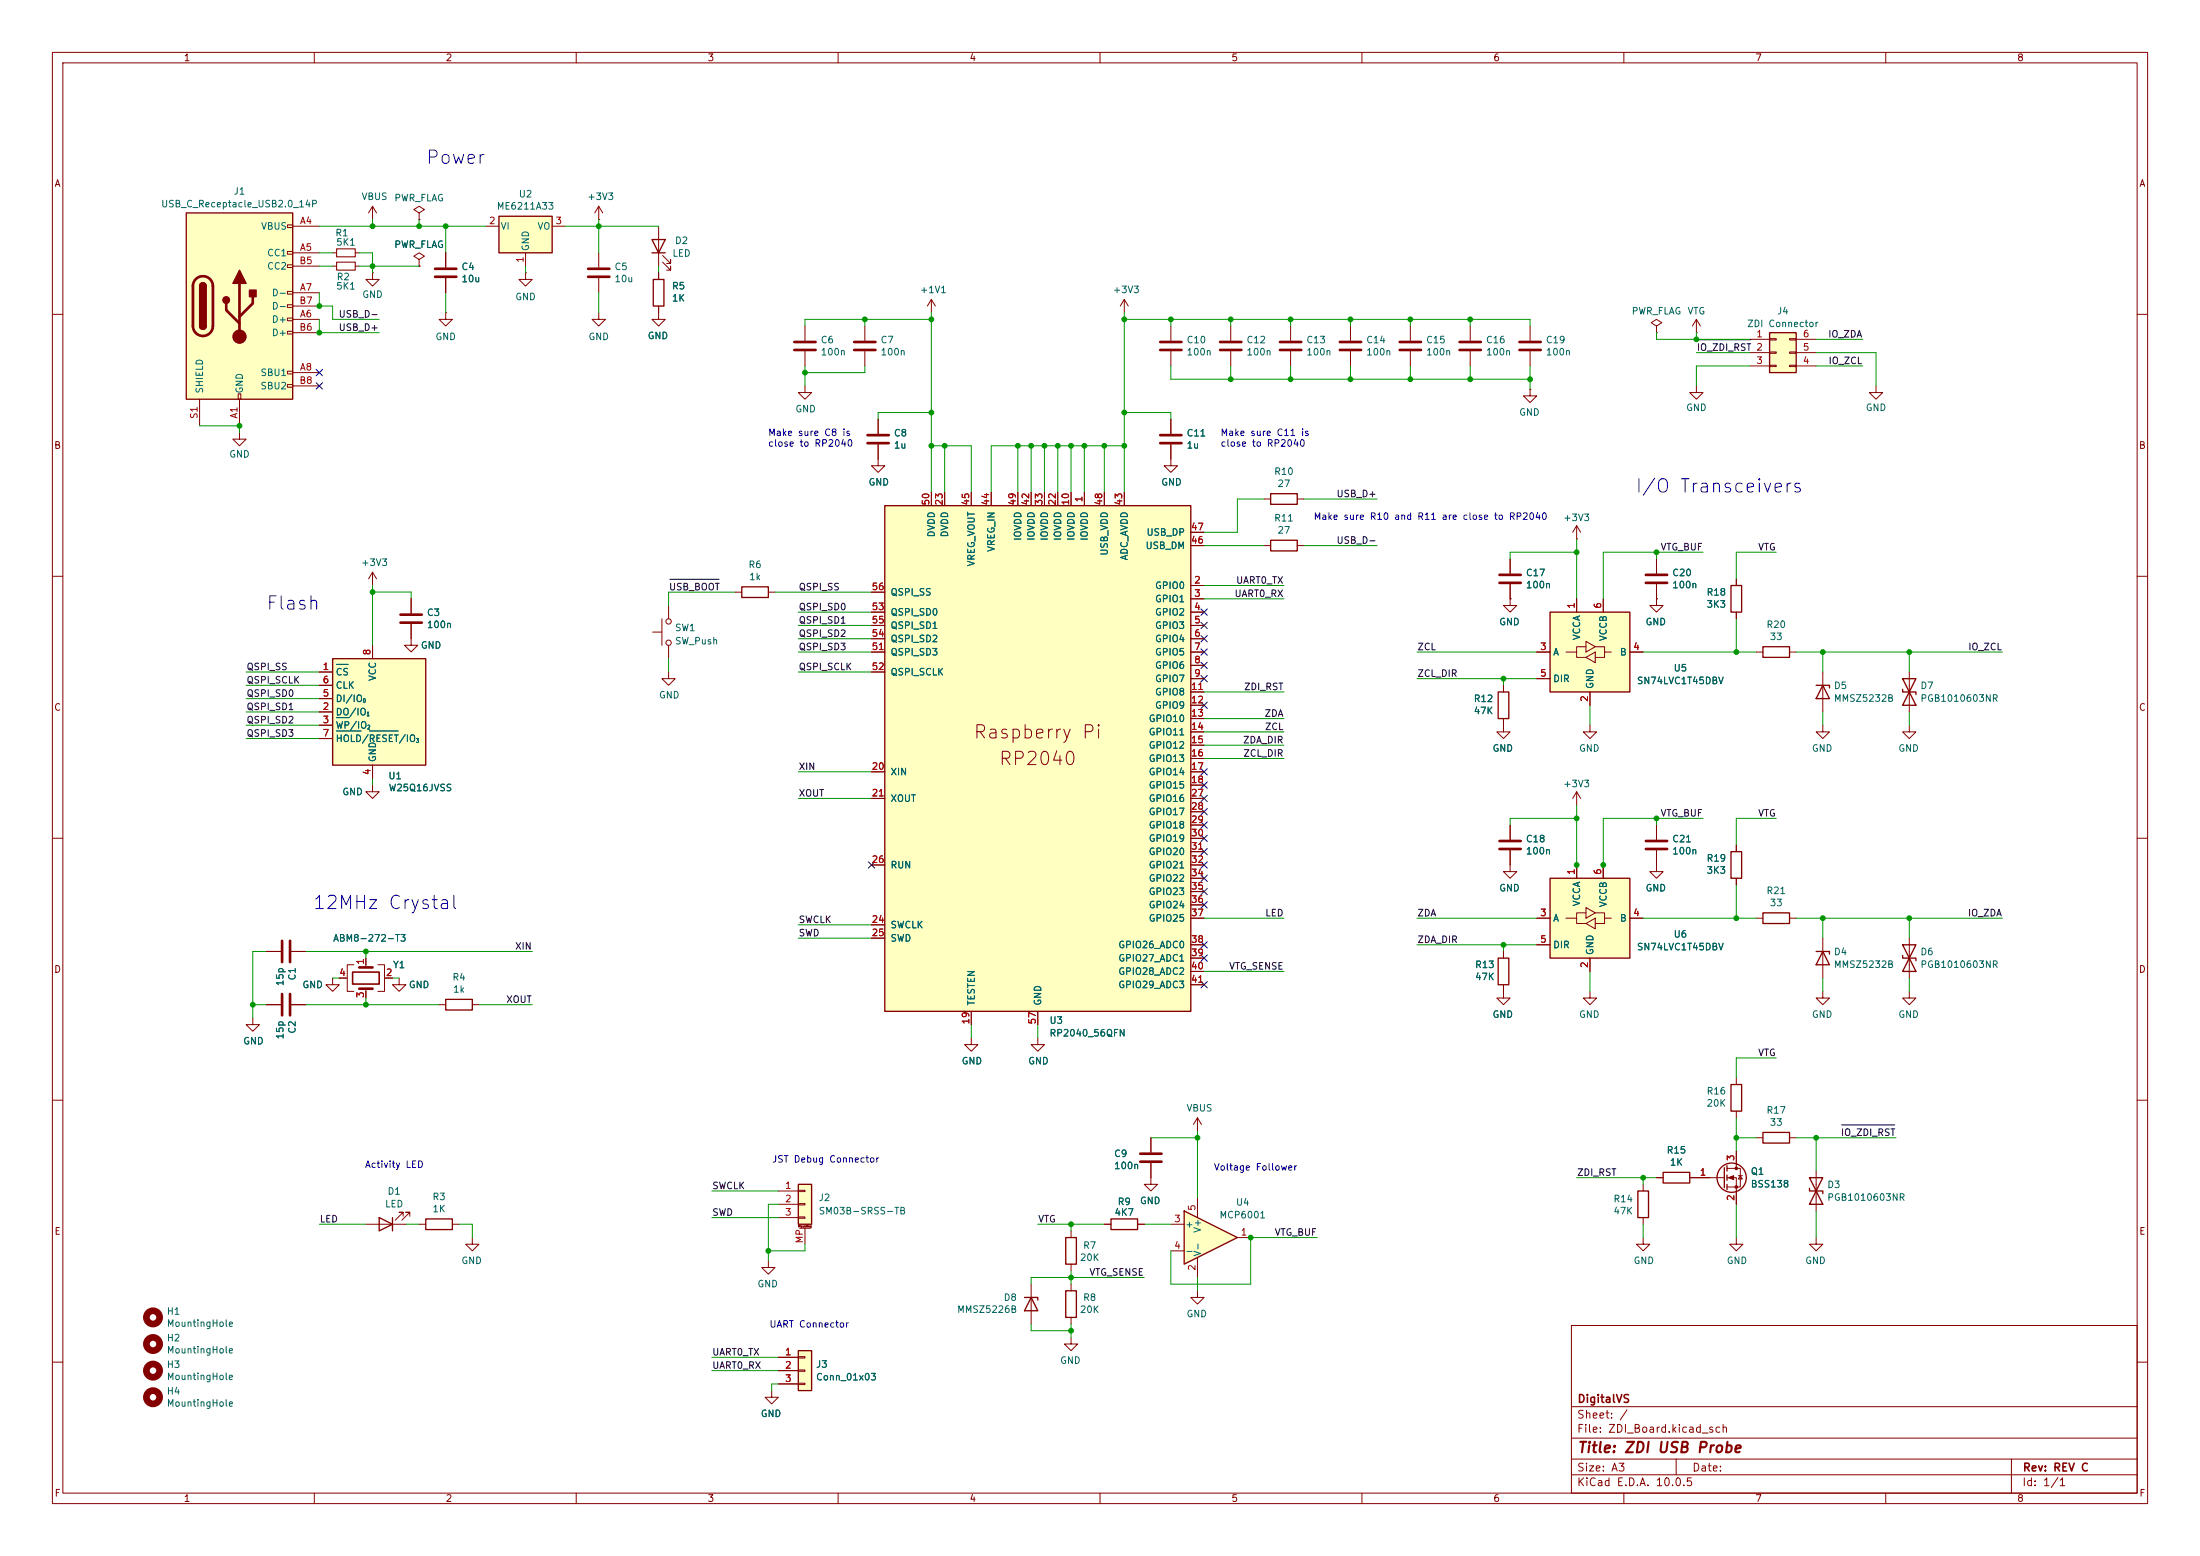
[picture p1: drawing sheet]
<svg xmlns="http://www.w3.org/2000/svg" width="420mm" height="297mm" viewBox="0 0 420 297" stroke-linecap="round" stroke-linejoin="round" font-family="sans-serif">
<g fill="none" stroke="#840000" stroke-width=".19">
<path d="M10 10h400v277h-400zM12 12h396v273h-396zM60 10v2M110 10v2M160 10v2M210 10v2M260 10v2M310 10v2M360 10v2M10 60h2M408 60h2M10 110h2"/>
<path d="M71.1 109.2l-.7 1.3M71.1 109.2l.8 1.3M71.1 109.2v2.6M78.5 119.1v4.1h1.3l-1.3 1.2-1.3-1.2h1.3M78.5 114.3v2.8M126.4 118.1v5.1M127.6 115.6v2.5M408 110h2M124.6 120.7h1.8M127.6 128.3v1.2h1.3l-1.3 1.3-1.2-1.3h1.2M127.6 123.2v2.5M287 138.4v1.3h-1.3l1.3 1.3 1.3-1.3h-1.3"/>
<path d="M303.5 138.4v1.3h-1.2l1.2 1.3 1.3-1.3h-1.3M348 138.4v1.3h-1.3l1.3 1.3 1.2-1.3h-1.2M348 128.3v7.6M364.5 138.4v1.3h-1.3l1.3 1.3 1.3-1.3h-1.3M364.5 128.3v7.6M10 160h2M288.3 157.5v2.8M301 151.1l-.8 1.3M301 151.1l.8 1.3M301 151.1v2.6M316.2 157.5v2.8M408 160h2"/>
<path d="M288.3 162.3v4.1h-1.3l1.3 1.2 1.3-1.2h-1.3M316.2 162.3v4.1h-1.2l1.2 1.2 1.3-1.2h-1.3M331.5 161.3v1.3M331.5 167.6v1.3M348 179.1v7.6M76.2 186.7v1.3h1.3l-1.3 1.2-1.3-1.2h1.3M83.8 191.8h1.3M90.2 191.8h1.2M10 210h2M335.3 217.2h1.2M341.6 217.2h1.3M408 210h2"/>
<path d="M69.8 233.7h7.7M77 232.2v-.8h-.8h.8l-1.6 1.5M78.2 232.2v-.8h-.7h.7l-1.5 1.5M80 233.7h1.3M86.4 233.7h1.2M146.7 240.7v1.2h-1.3l1.3 1.3 1.3-1.3h-1.3M300 253h108v32h-108zM10 260h2M147.3 265.4v1.3h-1.3l1.3 1.3 1.3-1.3h-1.3M300 278.5h108M300 274.5h108M300 268.5h108"/>
<path d="M320 278.5v3M384 278.5v6.5M408 260h2M60 285v2M110 285v2M160 285v2M210 285v2M260 285v2M300 281.5h108M310 285v2M360 285v2"/>
<circle cx="127.6" cy="118.6" r=".51"/>
<circle cx="127.6" cy="122.7" r=".51"/>
</g>
<path d="M76.5 117.3h4M76.5 118.8h4M286.3 160.5h4M286.3 162.1h4M314.2 160.5h4.1M314.2 162.1h4.1" fill="none" stroke="#840000" stroke-width=".51"/>
<g fill="none" stroke="#840000" stroke-width=".25">
<path d="M346.7 130.8h2.5v.5M348 130.8l1.2 2.6h-2.5zM363.2 131.6v.5h2.6v.5M363.2 129.5h2.6l-1.3 2.6zM364.5 132.1l1.3 2.5h-2.6zM330.5 162.6h2v5h-2zM85.1 190.8h5.1v2h-5.1zM346.7 181.6h2.5v.5M348 181.6l1.2 2.6h-2.5zM336.5 216.2h5.1v2h-5.1zM72.4 232.4l2.5 1.3-2.5 1.2zM74.9 232.4v2.5"/>
<path d="M81.3 232.7h5.1v2h-5.1z"/>
</g>
<path d="M152.4 257.8h2.5v7.6h-2.5z" fill="#ffffc2"/>
<path d="M336.5 174.2h5.1v2.1h-5.1zM286 182.9h2v5.1h-2zM203.5 236.2h2v5.1h-2zM152.4 257.8h2.5v7.6h-2.5zM203.5 246.4h2v5.1h-2z" fill="none" stroke="#840000" stroke-width=".25"/>
<g fill="none" stroke="#840000" stroke-width=".19">
<path d="M214.6 57.2l-.7 1.2M214.6 57.2l.8 1.2M214.6 57.2v2.5M45.7 82.6v1.2h1.3l-1.3 1.3-1.3-1.3h1.3M335.3 175.3h1.2M341.6 175.3h1.3M287 181.6v1.3M287 188v1.2M204.5 234.9v1.3M148.6 259.1h3.8M152.4 259h1.3v.2h-1.3zM204.5 241.3v1.3"/>
<path d="M204.5 245.1v1.3M204.5 251.5v1.2M148.6 261.6h3.8M148.6 264.2h3.8M152.4 261.5h1.3v.2h-1.3zM152.4 264h1.3v.3h-1.3z"/>
</g>
<path d="M295.9 167.6h15.2v15.3h-15.2z" fill="#ffffc2"/>
<path d="M242.6 94.2h5v2.1h-5zM242.6 103.1h5v2.1h-5zM330.5 111.8h2v5h-2zM286 132.1h2v5.1h-2zM295.9 167.6h15.2v15.3h-15.2zM212.1 232.7h5.1v2h-5.1z" fill="none" stroke="#840000" stroke-width=".25"/>
<g fill="none" stroke="#840000" stroke-width=".19">
<path d="M223.5 62.2v2.8M223.5 67.1v2.8M269.2 62.2v2.8M269.2 67.1v2.8M280.7 62.2v2.8M280.7 67.1v2.8M292.1 74.3v1.3h-1.3l1.3 1.2 1.3-1.2h-1.3M292.1 74.3h.1M358.1 73.7v1.2h1.3l-1.3 1.3-1.2-1.3h1.2M223.5 84.8v4.1h1.3l-1.3 1.3-1.3-1.3h1.3M223.5 80v2.8M241.3 95.3h1.3"/>
<path d="M247.6 95.3h1.3M241.3 104.1h1.3M247.6 104.1h1.3M288.3 114.3v1.3h-1.3l1.3 1.2 1.3-1.2h-1.3M288.3 114.3h.1M288.3 106.7v2.8M288.3 111.5v2.8M301 102.9h.1M301 100.3v2.6M301 100.3l-.8 1.3M301 100.3l.8 1.3M316.2 114.3v1.3h-1.2l1.2 1.2 1.3-1.2h-1.3"/>
<path d="M316.2 114.3h.1M316.2 106.7v2.8M316.2 111.5v2.8M331.5 110.5v1.3M331.5 116.8v1.3M287 130.8v1.3M287 137.2v1.2M293.4 175.3h2.5M299 175.3h2v1h1.8M301 165.1v2.5M302.8 174.2h-1.8v1.1M302.8 173.2l1.7 1-1.7 1.1z"/>
<path d="M302.8 176.3l1.7-1v2zM304.5 174.2h1.8v1.1h1.3M306.1 165.1v2.5M306.3 175.3v1h-1.8M311.1 175.3h2.6M293.4 180.3h2.5M303.5 182.9v2.5M210.8 233.7h1.3M217.2 233.7h1.2"/>
</g>
<path d="M221.5 65.3h4.1M221.5 66.8h4.1M267.2 65.3h4.1M267.2 66.8h4.1M278.6 65.3h4.1M278.6 66.8h4.1M221.5 83.1h4.1M221.5 84.6h4.1M286.3 109.7h4M286.3 111.3h4M314.2 109.7h4.1M314.2 111.3h4.1" fill="none" stroke="#840000" stroke-width=".51"/>
<path d="M295.9 116.8h15.2v15.3h-15.2z" fill="#ffffc2"/>
<path d="M295.9 116.8h15.2v15.3h-15.2z" fill="none" stroke="#840000" stroke-width=".25"/>
<path d="M301 114.3v2.5M306.1 114.3v2.5M293.4 124.5h2.5M293.4 129.5h2.5M299 124.5h2v1h1.8M302.8 123.4h-1.8v1.1M302.8 122.4l1.7 1-1.7 1.1zM302.8 125.5l1.7-1v2zM303.5 132.1v2.5M304.5 123.4h1.8v1.1h1.3M306.3 124.5v1h-1.8M311.1 124.5h2.6" fill="none" stroke="#840000" stroke-width=".19"/>
<path d="M337.8 63.5h5.1v7.6h-5.1z" fill="#ffffc2"/>
<path d="M337.8 63.5h5.1v7.6h-5.1zM336.5 123.4h5.1v2.1h-5.1z" fill="none" stroke="#840000" stroke-width=".25"/>
<g fill="none" stroke="#840000" stroke-width=".19">
<path d="M316.2 62.2l1-.6-1-.6-1 .6 1 .6v1.3M316.2 63.5h.1M323.8 63.5h.1M323.8 73.7v1.2h1.3l-1.3 1.3-1.2-1.3h1.2M323.8 61l-.7 1.2M323.8 61l.8 1.2M323.8 61v2.5M334 64.8h3.8M334 67.3h3.8M334 69.9h3.8M337.8 64.6h1.3v.3h-1.3zM337.8 67.2h1.3v.2h-1.3z"/>
<path d="M337.8 69.7h1.3v.3h-1.3zM341.6 64.6h1.3v.3h-1.3zM341.6 67.2h1.3v.2h-1.3zM341.6 69.7h1.3v.3h-1.3zM342.9 64.8h3.8M342.9 67.3h3.8M342.9 69.9h3.8M335.3 124.5h1.2M341.6 124.5h1.3M198.1 198.1v1.3h1.3l-1.3 1.3-1.3-1.3h1.3"/>
</g>
<path d="M168.9 96.5h58.4v96.5h-58.4z" fill="#ffffc2"/>
<path d="M124.5 45.7h2.5l-1.3 2.6zM124.5 48.3h2.5M124.7 53.3h2v5.1h-2zM168.9 96.5h58.4v96.5h-58.4z" fill="none" stroke="#840000" stroke-width=".25"/>
<g fill="none" stroke="#840000" stroke-width=".19">
<path d="M125.7 43.2v7.6M125.7 52.1v1.2M125.7 58.4v1.3M126.5 50l1.5 1.6v-.8v.8h-.7M126.5 48.8l1.5 1.5v-.8v.8h-.7M234.9 62.2v2.8M234.9 67.1v2.8M246.4 62.2v2.8M246.4 67.1v2.8M257.8 62.2v2.8M257.8 67.1v2.8M292.1 62.2v2.8"/>
<path d="M292.1 67.1v2.8M177.8 94v2.5M180.3 94v2.5M185.4 94v2.5M189.2 94v2.5M194.3 94v2.5M196.8 94v2.5M199.4 94v2.5M201.9 94v2.5M204.5 94v2.5M207 94v2.5M210.8 94v2.5"/>
<path d="M214.6 94v2.5M166.4 116.8h2.5M166.4 119.4h2.5M166.4 113h2.5M227.3 111.8h2.6M227.3 114.3h2.6M227.3 116.8h2.6M227.3 119.4h2.6M227.3 104.1h2.6M227.3 101.6h2.6M166.4 121.9h2.5M166.4 124.5h2.5"/>
<path d="M166.4 128.3h2.5M227.3 121.9h2.6M227.3 124.5h2.6M227.3 127h2.6M227.3 129.5h2.6M227.3 132.1h2.6M227.3 134.6h2.6M227.3 137.2h2.6M227.3 139.7h2.6M166.4 147.3h2.5M166.4 152.4h2.5M227.3 142.2h2.6"/>
<path d="M227.3 144.8h2.6M227.3 147.3h2.6M227.3 149.9h2.6M227.3 152.4h2.6M227.3 154.9h2.6M227.3 157.5h2.6M166.4 176.5h2.5M166.4 179.1h2.5M166.4 165.1h2.5M227.3 165.1h2.6M227.3 160h2.6M227.3 162.6h2.6"/>
<path d="M227.3 167.6h2.6M227.3 170.2h2.6M227.3 172.7h2.6M227.3 175.3h2.6M185.4 198.1v1.3h1.3l-1.3 1.3-1.3-1.3h1.3M185.4 193v2.6M198.1 193v2.6M227.3 180.3h2.6M227.3 182.9h2.6M227.3 185.4h2.6M227.3 188h2.6M219.7 224.8v1.3h-1.3l1.3 1.2 1.3-1.2h-1.3"/>
</g>
<path d="M232.9 65.3h4.1M232.9 66.8h4.1M244.3 65.3h4.1M244.3 66.8h4.1M255.8 65.3h4M255.8 66.8h4M290.1 65.3h4M290.1 66.8h4" fill="none" stroke="#840000" stroke-width=".51"/>
<path d="M152.4 226.1h2.5v7.6h-2.5z" fill="#ffffc2"/>
<path d="M152.4 226.1h2.5v7.6h-2.5z" fill="none" stroke="#840000" stroke-width=".25"/>
<path d="M148.6 227.3h3.8M148.6 229.9h3.8M148.6 232.4h3.8M152.4 227.2h1.3v.3h-1.3zM152.4 229.7h1.3v.3h-1.3zM152.4 232.3h1.3v.2h-1.3zM152.7 234.4h2M153.7 234.4v3.1" fill="none" stroke="#840000" stroke-width=".19"/>
<path d="M63.5 125.7h17.8v20.4h-17.8z" fill="#ffffc2"/>
<path d="M141.6 112h5.1v2h-5.1zM63.5 125.7h17.8v20.4h-17.8z" fill="none" stroke="#840000" stroke-width=".25"/>
<g fill="none" stroke="#840000" stroke-width=".19">
<path d="M71.1 39.4v2.5M71.1 39.4l-.7 1.2M71.1 39.4l.8 1.2M80 40.6l1-.6-1-.6-1 .6 1 .6v1.3M80 41.9h.1M125.7 59.7v1.3h-1.2l1.2 1.2 1.3-1.2h-1.3M177.8 57.2l-.8 1.2M177.8 57.2l.8 1.2M177.8 57.2v2.5M153.7 73.7v1.2h1.2l-1.2 1.3-1.3-1.3h1.3M153.7 62.2v2.8M153.7 67.1v2.8"/>
<path d="M165.1 62.2v2.8M165.1 67.1v2.8M167.6 84.8v4.1h1.3l-1.3 1.3-1.2-1.3h1.2M167.6 80v2.8M140.3 113h1.3M146.7 113h1.3M61 128.3h2.5M61 135.9h2.5M61 138.4h2.5M61 133.4h2.5M61 130.8h2.5M71.1 123.2v2.5"/>
<path d="M61 141h2.5M71.1 146.1v2.5M48.3 194.3v1.3h1.2l-1.2 1.3-1.3-1.3h1.3M50.8 191.8h2.8M50.8 181.6h2.8M55.6 191.8h2.8M55.6 181.6h2.8M228.6 213.4l-.8 1.2M228.6 213.4l.8 1.2M228.6 213.4v2.5"/>
</g>
<path d="M64.2 126.8h2.3M64.2 137h2.5M64.2 139.5h4.7M70.5 139.5h5.5" fill="none" stroke="#006464" stroke-width=".19"/>
<path d="M151.6 65.3h4.1M151.6 66.8h4.1M163.1 65.3h4M163.1 66.8h4M165.6 83.1h4.1M165.6 84.6h4.1M53.8 179.6v4M55.4 179.6v4M53.8 189.7v4.1M55.4 189.7v4.1" fill="none" stroke="#840000" stroke-width=".51"/>
<path d="M226.1 231.1l10.1 5.1-10.1 5.1z" fill="#ffffc2"/>
<g fill="none" stroke="#840000" stroke-width=".25">
<path d="M226.1 231.1l10.1 5.1-10.1 5.1zM329.2 222.9v3.8M329.7 222.5v1M329.7 224.3v1M329.7 226.1v1"/>
<circle cx="330.6" cy="224.8" r="2.79"/>
</g>
<g fill="none" stroke="#840000" stroke-width=".19">
<path d="M114.3 39.4l-.8 1.2M114.3 39.4l.8 1.2M114.3 39.4v2.5M63.5 50.8h.8M67.8 50.8h.8M71.1 52.1v1.2h1.3l-1.3 1.3-1.3-1.3h1.3M71.1 52.1h.1M100.3 52.1v1.2h1.3l-1.3 1.3-1.2-1.3h1.2M100.3 52.1h.1M114.3 41.9h.1M63.5 186.7v1.3h1.3l-1.3 1.2-1.3-1.2h1.3M331.5 219.7v3.3"/>
<path d="M90.2 236.2v1.3h-1.3l1.3 1.3 1.2-1.3h-1.2M223.5 233.7h2.6M223.5 238.8h2.6M228.6 228.6v3.8M236.2 236.2h2.6M323.8 224.8h5.4M329.7 223h2.5v3.6h-2.5M329.7 224.8h1.8v5.1M331.5 236.2v1.3h1.2l-1.2 1.3-1.3-1.3h1.3M331.9 224.4h.7M332.2 224.4l.4 .6h-.7zM346.7 236.2v1.3h-1.3l1.3 1.3 1.3-1.3h-1.3"/>
<path d="M228.6 240v3.8"/>
</g>
<g fill="#840000" stroke="#840000" stroke-width=".19">
<path d="M329.9 224.8l1.1-.4v.8z"/>
<circle cx="331.5" cy="223" r=".25"/>
<circle cx="331.5" cy="226.6" r=".25"/>
</g>
<path d="M64.3 50h3.5v1.6h-3.5z" fill="none" stroke="#840000" stroke-width=".2"/>
<path d="M95.2 41.3h10.2v7h-10.2z" fill="#ffffc2"/>
<path d="M95.2 41.3h10.2v7h-10.2zM363.2 182.4v.5h2.6v.5M363.2 180.3h2.6l-1.3 2.6zM364.5 182.9l1.3 2.5h-2.6zM330.5 207h2v5.1h-2zM312.7 227.3h2v5.1h-2zM317.5 223.8h5.1v2h-5.1zM345.4 226.8v.5h2.6v.5M345.4 224.8h2.6l-1.3 2.5zM346.7 227.3l1.3 2.6h-2.6zM195.6 247.6h2.5v.6M196.8 247.6l1.3 2.6h-2.5z" fill="none" stroke="#840000" stroke-width=".25"/>
<g fill="none" stroke="#840000" stroke-width=".19">
<path d="M63.5 48.3h.8M67.8 48.3h.8M80 49.5l1-.6-1-.6-1 .6 1 .6v1.3M80 50.8h.1M85.1 59.7v1.3h1.3l-1.3 1.2-1.3-1.2h1.3M85.1 59.7h.1M85.1 48.3v2.8M85.1 53.1v2.8M92.7 43.2h2.5M100.3 48.3v2.5M105.4 43.2h2.5M114.3 59.7v1.3h1.3l-1.3 1.2-1.3-1.2h1.3"/>
<path d="M114.3 48.3v2.8M114.3 53.1v2.8M364.5 179.1v7.6M287 189.2v1.3h-1.3l1.3 1.3 1.3-1.3h-1.3M303.5 189.2v1.3h-1.2l1.2 1.3 1.3-1.3h-1.3M348 189.2v1.3h-1.3l1.3 1.3 1.2-1.3h-1.2M364.5 189.2v1.3h-1.3l1.3 1.3 1.3-1.3h-1.3M219.7 217.2v2.8M331.5 205.7v1.3M331.5 212.1v1.3M219.7 222v2.8M313.7 236.2v1.3h1.3l-1.3 1.3-1.3-1.3h1.3"/>
<path d="M313.7 226.1v1.2M313.7 232.4v1.3M316.2 224.8h1.3M322.6 224.8h1.2M346.7 223.5v7.6M196.8 245.1v7.6M204.5 255.3v1.2h-1.3l1.3 1.3 1.2-1.3h-1.2M228.6 246.4v1.2h-1.3l1.3 1.3 1.3-1.3h-1.3"/>
</g>
<path d="M83.1 51.3h4M83.1 52.8h4M112.3 51.3h4M112.3 52.8h4M217.7 220.2h4M217.7 221.7h4" fill="none" stroke="#840000" stroke-width=".51"/>
<g fill="none" stroke="#840000" stroke-width="1.3">
<circle cx="29.2" cy="251.5" r="1.27"/>
<circle cx="29.2" cy="256.5" r="1.27"/>
<circle cx="29.2" cy="261.6" r="1.27"/>
<circle cx="29.2" cy="266.7" r="1.27"/>
</g>
<path d="M64.3 47.5h3.5v1.5h-3.5z" fill="none" stroke="#840000" stroke-width=".2"/>
<path d="M35.6 40.6h20.3v35.6h-20.3z" fill="#ffffc2"/>
<g fill="none" stroke="#840000" stroke-width=".19">
<path d="M54.9 42.9h1v.5h-1zM54.9 48h1v.5h-1zM54.9 50.5h1v.6h-1zM54.9 55.6h1v.5h-1zM54.9 58.2h1v.5h-1zM55.9 43.2h5.1M55.9 48.3h5.1M55.9 55.9h5.1M55.9 50.8h5.1M55.9 58.4h5.1M80 50.8h.1M85.1 48.3v2.8"/>
<path d="M85.1 53.1v2.8M125.7 52.1v1.2M125.7 58.4v1.3M38.1 76.2v5.1M45.5 75.2h.5v1h-.5zM45.7 76.2v5.1M54.9 60.7h1v.5h-1zM54.9 63.2h1v.6h-1zM54.9 70.9h1v.5h-1zM54.9 73.4h1v.5h-1zM55.9 61h5.1M55.9 71.1h5.1"/>
<path d="M55.9 63.5h5.1M55.9 73.7h5.1M167.6 80v2.8M167.6 84.8v2.8M177.8 94v2.5M180.3 94v2.5M185.4 94v2.5M189.2 94v2.5M194.3 94v2.5M196.8 94v2.5M199.4 94v2.5M201.9 94v2.5"/>
<path d="M204.5 94v2.5M207 94v2.5M210.8 94v2.5M214.6 94v2.5M223.5 80v2.8M223.5 84.8v2.8M78.5 114.3v2.8M78.5 119.1v2.8M166.4 116.8h2.5M166.4 119.4h2.5M166.4 113h2.5M227.3 111.8h2.6"/>
<path d="M227.3 114.3h2.6M227.3 116.8h2.6M227.3 119.4h2.6M227.3 104.1h2.6M227.3 101.6h2.6M288.3 114.3h.1M288.3 106.7v2.8M288.3 111.5v2.8M301 114.3v2.5M306.1 114.3v2.5M316.2 114.3h.1M316.2 106.7v2.8"/>
<path d="M316.2 111.5v2.8M331.5 110.5v1.3M331.5 116.8v1.3M61 128.3h2.5M61 135.9h2.5M61 138.4h2.5M61 133.4h2.5M61 130.8h2.5M71.1 123.2v2.5M166.4 121.9h2.5M166.4 124.5h2.5M166.4 128.3h2.5"/>
<path d="M227.3 121.9h2.6M227.3 124.5h2.6M227.3 127h2.6M227.3 129.5h2.6M227.3 132.1h2.6M227.3 134.6h2.6M227.3 137.2h2.6M227.3 139.7h2.6M287 130.8v1.3M287 137.2v1.2M293.4 124.5h2.5M293.4 129.5h2.5"/>
<path d="M303.5 132.1v2.5M311.1 124.5h2.6M61 141h2.5M71.1 149.9v1.2h1.3l-1.3 1.3-1.3-1.3h1.3M71.1 146.1v2.5M166.4 147.3h2.5M166.4 152.4h2.5M227.3 142.2h2.6M227.3 144.8h2.6M227.3 147.3h2.6M227.3 149.9h2.6M227.3 152.4h2.6"/>
<path d="M227.3 154.9h2.6M227.3 157.5h2.6M288.3 157.5v2.8M316.2 157.5v2.8M166.4 176.5h2.5M166.4 179.1h2.5M166.4 165.1h2.5M227.3 175.3h2.6M227.3 165.1h2.6M227.3 160h2.6M227.3 162.6h2.6M227.3 167.6h2.6"/>
<path d="M227.3 170.2h2.6M227.3 172.7h2.6M288.3 162.3v2.8M293.4 175.3h2.5M301 165.1v2.5M306.1 165.1v2.5M311.1 175.3h2.6M316.2 162.3v2.8M331.5 161.3v1.3M331.5 167.6v1.3M50.8 191.8h2.8M50.8 181.6h2.8"/>
<path d="M55.6 191.8h2.8M55.6 181.6h2.8M64.8 186.7h1.5M67.6 184.2h-1.3v5h1.3M69.8 182.9v1.8M69.8 188.7v1.8M72.1 184.2h1.3v5h-1.3M73.4 186.7h1.5M185.4 193v2.6M198.1 193v2.6M227.3 180.3h2.6M227.3 182.9h2.6"/>
<path d="M227.3 185.4h2.6M227.3 188h2.6M287 181.6v1.3M287 188v1.2M293.4 180.3h2.5M303.5 182.9v2.5M219.7 217.2v2.8M331.5 219.7v2.5M210.8 233.7h1.3M217.2 233.7h1.2M219.7 222v2.8M316.2 224.8h1.3"/>
<path d="M322.6 224.8h3.8M331.5 227.3v2.6M148.6 259.1h3.8M148.6 261.6h3.8M148.6 264.2h3.8"/>
</g>
<path d="M35.6 40.6h20.3v35.6h-20.3zM38.1 54.6a.64 .64 0 0 1 .6-.6 .64 .64 0 0 1 .7 .6M38.1 62.2a.64 .64 0 0 0 .6 .7 .64 .64 0 0 0 .7-.7" fill="none" stroke="#840000" stroke-width=".25"/>
<path d="M37.4 53.3a1.9 1.9 0 0 1 2.1-.4 1.9 1.9 0 0 1 1.1 1.7v7.6a1.91 1.91 0 0 1-1.9 1.9 1.91 1.91 0 0 1-1.9-1.9v-7.7l.2-.7zM43.2 57.9v1.3l2.5 2.5M45.7 54.1v10.2M48.3 56.6v1.3l-2.6 2.6M68.6 184.7h2.5M68.6 188.7h2.5" fill="none" stroke="#840000" stroke-width=".51"/>
<g fill="#840000" stroke="#840000" stroke-width=".25">
<path d="M38.1 54.6h1.3v7.6h-1.3z"/>
<path d="M38.3 54.2a.64 .64 0 0 1 .7-.2 .64 .64 0 0 1 .4 .6h-1.3z"/>
<path d="M38.1 62.2h1.3a.64 .64 0 0 1-.7 .7 .64 .64 0 0 1-.6-.7z"/>
<path d="M45.7 51.6l1.3 2.5h-2.6z"/>
<path d="M47.6 55.4h1.3v1.2h-1.3z"/>
<circle cx="43.2" cy="57.3" r=".63"/>
</g>
<circle cx="45.7" cy="64.3" r="1.27" fill="#840000" stroke="#840000" stroke-width=".19"/>
<path d="M67.3 185.5h5.1v2.3h-5.1z" fill="none" stroke="#840000" stroke-width=".3"/>
<path d="M324.1 64.9h10.1M127.9 110.6h9.4M351.6 214.7h10.1" fill="none" stroke="#0f0f0f" stroke-width=".19"/>
<g fill="none" stroke="#009600" stroke-width=".19">
<path d="M61 55.9v2.5h2.5v2.6h8.9M61 50.8h2.5M61 43.2h31.7M61 48.3h2.5M68.6 50.8h11.4M68.6 48.3h2.5v3.8M71.1 41.9v1.3M80 41.9v1.3M85.1 43.2v5.1M85.1 55.9v3.8M100.3 50.8v1.3M107.9 43.2h17.8"/>
<path d="M114.3 41.9v6.4M114.3 55.9v3.8M125.7 50.8v1.3M177.8 59.7v34.3M214.6 59.7v34.3M61 61v2.5h11.4M153.7 69.9v3.8M165.1 61v1.2M165.1 69.9v1.2h-11.4M177.8 61h-24.1v1.2M177.8 78.7h-10.2v1.3M214.6 78.7h8.9v1.3"/>
<path d="M214.6 61h77.5v1.2M223.5 61v1.2M223.5 69.9v2.5h68.6M234.9 61v1.2M234.9 69.9v2.5M246.4 61v1.2M246.4 69.9v2.5M257.8 61v1.2M257.8 69.9v2.5M269.2 61v1.2M269.2 69.9v2.5M280.7 61v1.2"/>
<path d="M280.7 69.9v2.5M292.1 69.9v4.4M316.2 63.5v1.3h17.8M323.8 63.5v1.3M323.8 67.3h10.2M334 69.9h-10.2v3.8M346.7 69.9h8.9M346.7 64.8h8.9M346.7 67.3h11.4v6.4M38.1 81.3h7.6v1.3M177.8 85.1h7.6v8.9M180.3 85.1v8.9"/>
<path d="M194.3 85.1v8.9M196.8 85.1v8.9M199.4 85.1v8.9M201.9 85.1v8.9M204.5 85.1v8.9M207 85.1v8.9M210.8 85.1v8.9M214.6 85.1h-25.4v8.9M241.3 95.3h-5.1v6.3h-6.3M248.9 95.3h14M71.1 113h7.4v1.3M71.1 111.8v11.4"/>
<path d="M140.3 113h-12.7v2.6M148 113h18.4M152.4 119.4h14M152.4 116.8h14M229.9 104.1h11.4M229.9 111.8h15.2M229.9 114.3h15.2M248.9 104.1h14M301 102.9v11.4M301 105.4h-12.7v1.3M316.2 105.4v1.3M325.1 105.4h-19v8.9"/>
<path d="M331.5 118.1v6.4M339.1 105.4h-7.6v5.1M47 128.3h14M47 138.4h14M47 133.4h14M47 135.9h14M47 130.8h14M127.6 125.7v2.6M152.4 124.5h14M152.4 128.3h14M152.4 121.9h14M229.9 139.7h15.2"/>
<path d="M229.9 132.1h15.2M229.9 137.2h15.2M270.5 129.5h22.9M270.5 124.5h22.9M287 129.5v1.3M303.5 134.6v3.8M313.7 124.5h21.6M342.9 124.5h39.4M348 124.5v3.8M348 135.9v2.5M364.5 124.5v3.8M364.5 135.9v2.5"/>
<path d="M47 141h14M71.1 148.6v1.3M152.4 147.3h14M152.4 152.4h14M229.9 144.8h15.2M229.9 142.2h15.2M301 156.2h-12.7v1.3M301 153.7v13.9M316.2 156.2v1.3M325.1 156.2h-19v11.4M339.1 156.2h-7.6v5.1M152.4 176.5h14"/>
<path d="M152.4 179.1h14M229.9 175.3h15.2M270.5 175.3h22.9M313.7 175.3h21.6M331.5 168.9v6.4M342.9 175.3h39.4M348 175.3v3.8M364.5 175.3v3.8M48.3 191.8h2.5M50.8 181.6h-2.5v12.7M58.4 191.8h25.4M58.4 181.6h43.2"/>
<path d="M63.5 186.7h1.3M69.8 181.6v1.3M69.8 190.5v1.3M74.9 186.7h1.3M91.4 191.8h10.2M185.4 195.6v2.5M198.1 195.6v2.5M229.9 185.4h15.2M270.5 180.3h22.9M287 180.3v1.3M303.5 185.4v3.8M348 186.7v2.5"/>
<path d="M364.5 186.7v2.5M219.7 217.2h8.9M228.6 215.9v12.7M331.5 213.4v6.3M331.5 217.2h3.8M339.1 201.9h-7.6v3.8M342.9 217.2h19M346.7 217.2v6.3M61 233.7h8.8M77.5 233.7h2.5M87.6 233.7h2.6v2.5M135.9 232.4h12.7"/>
<path d="M135.9 227.3h12.7M148.6 229.9h-1.9v10.8M153.7 237.5v1.3h-7M198.1 233.7h12.7M204.5 233.7v1.2M218.4 233.7h5.1M251.5 236.2h-12.7v8.9h-15.3v-6.3M301 224.8h15.2M313.7 224.8v1.3M313.7 233.7v2.5M331.5 229.9v6.3M346.7 231.1v5.1"/>
<path d="M135.9 259.1h12.7M196.8 252.7v1.3h7.7M204.5 242.6v2.5M204.5 252.7v2.6M218.4 243.8h-21.6v1.3M228.6 243.8v2.6M135.9 261.6h12.7M148.6 264.2h-1.3v1.2"/>
</g>
<g fill="none" stroke="#000084" stroke-width=".19">
<path d="M60.4 73.1l1.2 1.2M60.4 70.5l1.2 1.2M61.6 73.1l-1.2 1.2M61.6 70.5l-1.2 1.2M229.3 118.8l1.2 1.2M229.3 116.2l1.2 1.2M230.5 118.8l-1.2 1.2M230.5 116.2l-1.2 1.2M229.3 128.9l1.2 1.2M229.3 126.4l1.2 1.2M229.3 123.9l1.2 1.2M229.3 134l1.2 1.2"/>
<path d="M229.3 121.3l1.2 1.2M230.5 128.9l-1.2 1.2M230.5 126.4l-1.2 1.2M230.5 123.9l-1.2 1.2M230.5 134l-1.2 1.2M230.5 121.3l-1.2 1.2M229.3 154.3l1.2 1.2M229.3 151.8l1.2 1.2M229.3 156.9l1.2 1.2M229.3 159.4l1.2 1.2M229.3 149.3l1.2 1.2M229.3 146.7l1.2 1.2"/>
<path d="M230.5 154.3l-1.2 1.2M230.5 151.8l-1.2 1.2M230.5 156.9l-1.2 1.2M230.5 159.4l-1.2 1.2M230.5 149.3l-1.2 1.2M230.5 146.7l-1.2 1.2M165.8 164.5l1.2 1.2M167 164.5l-1.2 1.2M229.3 162l1.2 1.2M229.3 179.7l1.2 1.2M229.3 172.1l1.2 1.2M229.3 164.5l1.2 1.2"/>
<path d="M229.3 167l1.2 1.2M229.3 169.6l1.2 1.2M230.5 162l-1.2 1.2M230.5 179.7l-1.2 1.2M230.5 172.1l-1.2 1.2M230.5 164.5l-1.2 1.2M230.5 167l-1.2 1.2M230.5 169.6l-1.2 1.2M229.3 182.3l1.2 1.2M229.3 187.4l1.2 1.2M230.5 182.3l-1.2 1.2M230.5 187.4l-1.2 1.2"/>
</g>
<path d="M64.2 126.8h2.3M64.2 137h2.5M64.2 139.5h4.7M70.5 139.5h5.5" fill="none" stroke="#006464" stroke-width=".19"/>
<g fill="#009600" stroke="#009600" stroke-width=".19">
<circle cx="301" cy="165.1" r=".46"/>
<circle cx="287" cy="180.3" r=".46"/>
<circle cx="316.2" cy="156.2" r=".46"/>
<circle cx="331.5" cy="175.3" r=".46"/>
<circle cx="301" cy="156.2" r=".46"/>
<circle cx="306.1" cy="165.1" r=".46"/>
<circle cx="238.8" cy="236.2" r=".46"/>
<circle cx="346.7" cy="217.2" r=".46"/>
<circle cx="228.6" cy="217.2" r=".46"/>
<circle cx="313.7" cy="224.8" r=".46"/>
<circle cx="331.5" cy="217.2" r=".46"/>
<circle cx="364.5" cy="175.3" r=".46"/>
<circle cx="348" cy="175.3" r=".46"/>
<circle cx="210.8" cy="85.1" r=".46"/>
<circle cx="207" cy="85.1" r=".46"/>
<circle cx="204.5" cy="85.1" r=".46"/>
<circle cx="194.3" cy="85.1" r=".46"/>
<circle cx="177.8" cy="78.7" r=".46"/>
<circle cx="180.3" cy="85.1" r=".46"/>
<circle cx="201.9" cy="85.1" r=".46"/>
<circle cx="177.8" cy="61" r=".46"/>
<circle cx="69.8" cy="181.6" r=".46"/>
<circle cx="48.3" cy="191.8" r=".46"/>
<circle cx="61" cy="63.5" r=".46"/>
<circle cx="61" cy="58.4" r=".46"/>
<circle cx="71.1" cy="113" r=".46"/>
<circle cx="45.7" cy="81.3" r=".46"/>
<circle cx="146.7" cy="238.8" r=".46"/>
<circle cx="204.5" cy="233.7" r=".46"/>
<circle cx="204.5" cy="243.8" r=".46"/>
<circle cx="204.5" cy="254" r=".46"/>
<circle cx="69.8" cy="191.8" r=".46"/>
<circle cx="80" cy="43.2" r=".46"/>
<circle cx="71.1" cy="43.2" r=".46"/>
<circle cx="85.1" cy="43.2" r=".46"/>
<circle cx="71.1" cy="50.8" r=".46"/>
<circle cx="153.7" cy="71.1" r=".46"/>
<circle cx="165.1" cy="61" r=".46"/>
<circle cx="177.8" cy="85.1" r=".46"/>
<circle cx="114.3" cy="43.2" r=".46"/>
<circle cx="196.8" cy="85.1" r=".46"/>
<circle cx="199.4" cy="85.1" r=".46"/>
<circle cx="269.2" cy="72.4" r=".46"/>
<circle cx="246.4" cy="72.4" r=".46"/>
<circle cx="234.9" cy="61" r=".46"/>
<circle cx="223.5" cy="61" r=".46"/>
<circle cx="234.9" cy="72.4" r=".46"/>
<circle cx="257.8" cy="61" r=".46"/>
<circle cx="257.8" cy="72.4" r=".46"/>
<circle cx="246.4" cy="61" r=".46"/>
<circle cx="269.2" cy="61" r=".46"/>
<circle cx="348" cy="124.5" r=".46"/>
<circle cx="364.5" cy="124.5" r=".46"/>
<circle cx="331.5" cy="124.5" r=".46"/>
<circle cx="323.8" cy="64.8" r=".46"/>
<circle cx="287" cy="129.5" r=".46"/>
<circle cx="316.2" cy="105.4" r=".46"/>
<circle cx="214.6" cy="61" r=".46"/>
<circle cx="214.6" cy="78.7" r=".46"/>
<circle cx="214.6" cy="85.1" r=".46"/>
<circle cx="301" cy="105.4" r=".46"/>
<circle cx="280.7" cy="61" r=".46"/>
<circle cx="280.7" cy="72.4" r=".46"/>
<circle cx="292.1" cy="72.4" r=".46"/>
</g>
<g font-size="2.5" fill="#0000c2">
<text x="81.1" y="31.9">Power</text>
<text x="312" y="94.7">I/O Transceivers</text>
<text x="50.6" y="117">Flash</text>
<text x="59.5" y="174.2">12MHz Crystal</text>
</g>
<g font-size="2.5" fill="#840000">
<text x="185.6" y="141.6">Raspberry Pi</text>
<text x="190.5" y="146.7">RP2040</text>
</g>
<text font-size="2" fill="#840000" x="301" y="277.8">Title: ZDI USB Probe</text>
<g font-size="1.5" fill="#840000">
<text x="301" y="268.1">DigitalVS</text>
<text x="300.9" y="273.8">File: ZDI_Board.kicad_sch</text>
<text x="300.9" y="271.1">Sheet: /</text>
<text x="300.9" y="281.2">Size: A3</text>
<text x="322.9" y="281.2">Date:</text>
<text x="386" y="281.2">Rev: REV C</text>
<text x="300.9" y="284">KiCad E.D.A. 10.0.5</text>
<text x="385.9" y="284">Id: 1/1</text>
</g>
<g font-size="1.3" fill="#840000">
<text x="35" y="12">1</text>
<text x="85" y="12">2</text>
<text x="135" y="12">3</text>
<text x="185" y="12">4</text>
<text x="235" y="12">5</text>
<text x="285" y="12">6</text>
<text x="335" y="12">7</text>
<text x="385" y="12">8</text>
<text x="10.3" y="36">A</text>
<text x="408.3" y="36">A</text>
<text x="10.2" y="86">B</text>
<text x="408.2" y="86">B</text>
<text x="10.2" y="136">C</text>
<text x="408.2" y="136">C</text>
<text x="10.2" y="186">D</text>
<text x="408.2" y="186">D</text>
<text x="10.3" y="236">E</text>
<text x="408.3" y="236">E</text>
<text x="10.3" y="286">F</text>
<text x="35" y="287">1</text>
<text x="85" y="287">2</text>
<text x="135" y="287">3</text>
<text x="185" y="287">4</text>
<text x="235" y="287">5</text>
<text x="285" y="287">6</text>
<text x="335" y="287">7</text>
<text x="385" y="287">8</text>
<text x="408.3" y="286">F</text>
</g>
<g font-size="1.3" fill="#006464">
<text x="30.7" y="39.9">USB_C_Receptacle_USB2.0_14P</text>
<text x="44.5" y="37.5">J1</text>
<text x="68.9" y="38.5">VBUS</text>
<text x="75.2" y="38.7">PWR_FLAG</text>
<text x="94.7" y="40.3">ME6211A33</text>
<text x="98.9" y="38">U2</text>
<text x="112" y="38.5">+3V3</text>
<text x="49.7" y="44.1">VBUS</text>
<text x="63.9" y="45.4">R1</text>
<text x="64.1" y="47.2">5K1</text>
<text x="75.2" y="47.6">PWR_FLAG</text>
<text x="95.5" y="44.1">VI</text>
<text x="102.5" y="44.1">VO</text>
<text x="128.7" y="46.9">D2</text>
<text x="50.9" y="49.2">CC1</text>
<text x="50.9" y="51.8">CC2</text>
<text x="64.2" y="53.8">R2</text>
<text x="88" y="51.9">C4</text>
<text x="101.3" y="48" transform="rotate(-90 101.3 48)">GND</text>
<text x="117.2" y="51.9">C5</text>
<text x="128.3" y="49.3">LED</text>
<text x="51.8" y="56.8">D-</text>
<text x="51.8" y="59.4">D-</text>
<text x="64.1" y="55.6">5K1</text>
<text x="69.1" y="57.2">GND</text>
<text x="88" y="54.2">10u</text>
<text x="98.3" y="57.6">GND</text>
<text x="117.2" y="54.2">10u</text>
<text x="128.2" y="55.5">R5</text>
<text x="128.2" y="57.9">1K</text>
<text x="175.5" y="56.3">+1V1</text>
<text x="212.3" y="56.3">+3V3</text>
<text x="51.8" y="61.9">D+</text>
<text x="51.8" y="64.5">D+</text>
<text x="83" y="65.2">GND</text>
<text x="112.2" y="65.2">GND</text>
<text x="123.5" y="65">GND</text>
<text x="156.6" y="65.8">C6</text>
<text x="168" y="65.8">C7</text>
<text x="226.4" y="65.8">C10</text>
<text x="237.9" y="65.8">C12</text>
<text x="249.3" y="65.8">C13</text>
<text x="260.7" y="65.8">C14</text>
<text x="272.1" y="65.8">C15</text>
<text x="283.6" y="65.8">C16</text>
<text x="295" y="65.8">C19</text>
<text x="311.4" y="60.3">PWR_FLAG</text>
<text x="322.1" y="60.3">VTG</text>
<text x="333.4" y="62.7">ZDI Connector</text>
<text x="339.1" y="60.3">J4</text>
<text x="156.6" y="68.1">100n</text>
<text x="168" y="68.1">100n</text>
<text x="226.4" y="68.1">100n</text>
<text x="237.9" y="68.1">100n</text>
<text x="249.3" y="68.1">100n</text>
<text x="260.7" y="68.1">100n</text>
<text x="272.1" y="68.1">100n</text>
<text x="283.6" y="68.1">100n</text>
<text x="295" y="68.1">100n</text>
<text x="39.1" y="75.2" transform="rotate(-90 39.1 75.2)">SHIELD</text>
<text x="46.7" y="75.2" transform="rotate(-90 46.7 75.2)">GND</text>
<text x="49.6" y="72.1">SBU1</text>
<text x="49.6" y="74.6">SBU2</text>
<text x="151.7" y="79">GND</text>
<text x="170.5" y="83.6">C8</text>
<text x="226.4" y="83.6">C11</text>
<text x="289.9" y="79.7">GND</text>
<text x="321.8" y="78.8">GND</text>
<text x="356.1" y="78.8">GND</text>
<text x="43.7" y="87.6">GND</text>
<text x="170.5" y="85.9">1u</text>
<text x="226.4" y="85.9">1u</text>
<text x="165.7" y="93">GND</text>
<text x="221.6" y="93">GND</text>
<text x="243.1" y="91">R10</text>
<text x="243.8" y="93.3">27</text>
<text x="243.1" y="99.8">R11</text>
<text x="298.3" y="99.8">+3V3</text>
<text x="178.8" y="102.7" transform="rotate(-90 178.8 102.7)">DVDD</text>
<text x="181.3" y="102.7" transform="rotate(-90 181.3 102.7)">DVDD</text>
<text x="190.2" y="105.4" transform="rotate(-90 190.2 105.4)">VREG_IN</text>
<text x="195.3" y="103.3" transform="rotate(-90 195.3 103.3)">IOVDD</text>
<text x="197.8" y="103.3" transform="rotate(-90 197.8 103.3)">IOVDD</text>
<text x="200.4" y="103.3" transform="rotate(-90 200.4 103.3)">IOVDD</text>
<text x="202.9" y="103.3" transform="rotate(-90 202.9 103.3)">IOVDD</text>
<text x="205.4" y="103.3" transform="rotate(-90 205.4 103.3)">IOVDD</text>
<text x="208" y="103.3" transform="rotate(-90 208 103.3)">IOVDD</text>
<text x="211.8" y="106.2" transform="rotate(-90 211.8 106.2)">USB_VDD</text>
<text x="215.6" y="107.1" transform="rotate(-90 215.6 107.1)">ADC_AVDD</text>
<text x="218.6" y="105.1">USB_DM</text>
<text x="218.8" y="102.6">USB_DP</text>
<text x="243.8" y="102.2">27</text>
<text x="68.8" y="108.3">+3V3</text>
<text x="142.8" y="108.7">R6</text>
<text x="142.9" y="111">1k</text>
<text x="169.9" y="114">QSPI_SS</text>
<text x="186.4" y="108.2" transform="rotate(-90 186.4 108.2)">VREG_VOUT</text>
<text x="220.4" y="112.7">GPIO0</text>
<text x="291.2" y="110.3">C17</text>
<text x="291.2" y="112.6">100n</text>
<text x="319.1" y="110.3">C20</text>
<text x="319.1" y="112.6">100n</text>
<text x="325.7" y="114">R18</text>
<text x="81.4" y="117.9">C3</text>
<text x="169.9" y="117.8">QSPI_SD0</text>
<text x="220.4" y="115.3">GPIO1</text>
<text x="220.4" y="117.8">GPIO2</text>
<text x="286.1" y="119.7">GND</text>
<text x="314" y="119.7">GND</text>
<text x="325.7" y="116.3">3K3</text>
<text x="80.2" y="124.1">GND</text>
<text x="81.4" y="120.2">100n</text>
<text x="128.8" y="120.8">SW1</text>
<text x="128.8" y="123.3">SW_Push</text>
<text x="169.9" y="125.4">QSPI_SD3</text>
<text x="169.9" y="122.9">QSPI_SD2</text>
<text x="169.9" y="120.3">QSPI_SD1</text>
<text x="220.4" y="120.3">GPIO3</text>
<text x="220.4" y="122.9">GPIO4</text>
<text x="220.4" y="125.4">GPIO5</text>
<text x="296.4" y="125.4">A</text>
<text x="302" y="122.3" transform="rotate(-90 302 122.3)">VCCA</text>
<text x="307" y="122.5" transform="rotate(-90 307 122.5)">VCCB</text>
<text x="309.1" y="125.4">B</text>
<text x="337.1" y="120.2">R20</text>
<text x="337.8" y="122.5">33</text>
<text x="64" y="129.2">CS</text>
<text x="64" y="131.8">CLK</text>
<text x="72.1" y="130.1" transform="rotate(-90 72.1 130.1)">VCC</text>
<text x="169.9" y="129.2">QSPI_SCLK</text>
<text x="220.4" y="128">GPIO6</text>
<text x="220.4" y="130.5">GPIO7</text>
<text x="296.4" y="130.5">DIR</text>
<text x="304.5" y="131.6" transform="rotate(-90 304.5 131.6)">GND</text>
<text x="312.4" y="130.9">SN74LVC1T45DBV</text>
<text x="319.4" y="128.5">U5</text>
<text x="350" y="131.8">D5</text>
<text x="366.5" y="131.8">D7</text>
<text x="64" y="136.9">DO/IO</text>
<text x="64" y="134.3">DI/IO</text>
<text x="125.7" y="133.6">GND</text>
<text x="220.4" y="133">GPIO8</text>
<text x="220.4" y="135.6">GPIO9</text>
<text x="281.2" y="134.3">R12</text>
<text x="281.2" y="136.6">47K</text>
<text x="350" y="134.3">MMSZ5232B</text>
<text x="366.5" y="134.3">PGB1010603NR</text>
<text x="64" y="139.4">WP/IO</text>
<text x="64" y="141.9">HOLD/RESET/IO</text>
<text x="219.2" y="138.1">GPIO10</text>
<text x="219.2" y="140.7">GPIO11</text>
<text x="219.2" y="143.2">GPIO12</text>
<text x="284.8" y="143.8">GND</text>
<text x="301.3" y="143.8">GND</text>
<text x="345.8" y="143.8">GND</text>
<text x="362.3" y="143.8">GND</text>
<text x="72.1" y="145.6" transform="rotate(-90 72.1 145.6)">GND</text>
<text x="74" y="149">U1</text>
<text x="169.9" y="148.3">XIN</text>
<text x="219.2" y="145.7">GPIO13</text>
<text x="219.2" y="148.3">GPIO14</text>
<text x="65.2" y="152.1">GND</text>
<text x="74.1" y="151.3">W25Q16JVSS</text>
<text x="169.9" y="153.4">XOUT</text>
<text x="219.2" y="150.8">GPIO15</text>
<text x="219.2" y="153.4">GPIO16</text>
<text x="219.2" y="155.9">GPIO17</text>
<text x="298.3" y="150.6">+3V3</text>
<text x="219.2" y="158.4">GPIO18</text>
<text x="219.2" y="161">GPIO19</text>
<text x="291.2" y="161.1">C18</text>
<text x="319.1" y="161.1">C21</text>
<text x="169.9" y="166.1">RUN</text>
<text x="219.2" y="163.5">GPIO20</text>
<text x="219.2" y="166.1">GPIO21</text>
<text x="291.2" y="163.4">100n</text>
<text x="319.1" y="163.4">100n</text>
<text x="325.7" y="164.8">R19</text>
<text x="325.7" y="167.1">3K3</text>
<text x="219.2" y="168.6">GPIO22</text>
<text x="219.2" y="171.1">GPIO23</text>
<text x="219.2" y="173.7">GPIO24</text>
<text x="286.1" y="170.5">GND</text>
<text x="302" y="173.1" transform="rotate(-90 302 173.1)">VCCA</text>
<text x="307" y="173.3" transform="rotate(-90 307 173.3)">VCCB</text>
<text x="314" y="170.5">GND</text>
<text x="337.1" y="171">R21</text>
<text x="337.8" y="173.3">33</text>
<text x="169.9" y="177.5">SWCLK</text>
<text x="219.2" y="176.2">GPIO25</text>
<text x="296.4" y="176.2">A</text>
<text x="309.1" y="176.2">B</text>
<text x="319.4" y="179.3">U6</text>
<text x="63.5" y="180">ABM8-272-T3</text>
<text x="74.9" y="185.1">Y1</text>
<text x="169.9" y="180">SWD</text>
<text x="213.4" y="181.3">GPIO26_ADC0</text>
<text x="213.4" y="183.8">GPIO27_ADC1</text>
<text x="281.5" y="185.1">R13</text>
<text x="296.4" y="181.3">DIR</text>
<text x="304.5" y="182.4" transform="rotate(-90 304.5 182.4)">GND</text>
<text x="312.4" y="181.7">SN74LVC1T45DBV</text>
<text x="350" y="182.6">D4</text>
<text x="350" y="185.1">MMSZ5232B</text>
<text x="366.5" y="182.6">D6</text>
<text x="366.5" y="185.1">PGB1010603NR</text>
<text x="54.4" y="188.3" transform="rotate(-90 54.4 188.3)">15p</text>
<text x="56.7" y="187.2" transform="rotate(-90 56.7 187.2)">C1</text>
<text x="57.6" y="188.9">GND</text>
<text x="77.9" y="188.9">GND</text>
<text x="86.3" y="187.5">R4</text>
<text x="86.4" y="189.8">1k</text>
<text x="213.4" y="186.4">GPIO28_ADC2</text>
<text x="213.4" y="188.9">GPIO29_ADC3</text>
<text x="281.5" y="187.4">47K</text>
<text x="56.7" y="197.4" transform="rotate(-90 56.7 197.4)">C2</text>
<text x="186.4" y="192.1" transform="rotate(-90 186.4 192.1)">TESTEN</text>
<text x="199.1" y="192.1" transform="rotate(-90 199.1 192.1)">GND</text>
<text x="200.2" y="195.7">U3</text>
<text x="284.8" y="194.6">GND</text>
<text x="301.3" y="194.6">GND</text>
<text x="345.8" y="194.6">GND</text>
<text x="362.3" y="194.6">GND</text>
<text x="46.3" y="199.7">GND</text>
<text x="54.4" y="198.5" transform="rotate(-90 54.4 198.5)">15p</text>
<text x="183.5" y="203.5">GND</text>
<text x="196.2" y="203.5">GND</text>
<text x="200.2" y="198.1">RP2040_56QFN</text>
<text x="325.7" y="209.2">R16</text>
<text x="226.4" y="212.5">VBUS</text>
<text x="325.7" y="211.5">20K</text>
<text x="337.1" y="212.9">R17</text>
<text x="337.8" y="215.2">33</text>
<text x="212.6" y="221.2">C9</text>
<text x="318.1" y="220.5">R15</text>
<text x="212.6" y="223.5">100n</text>
<text x="318.7" y="222.8">1K</text>
<text x="334.1" y="224.5">Q1</text>
<text x="334.1" y="227">BSS138</text>
<text x="348.7" y="227.1">D3</text>
<text x="73.4" y="230.8">LED</text>
<text x="73.9" y="228.3">D1</text>
<text x="82.5" y="229.4">R3</text>
<text x="82.5" y="231.7">1K</text>
<text x="156.2" y="229.6">J2</text>
<text x="156.2" y="232.1">SM03B-SRSS-TB</text>
<text x="212.7" y="232.4">4K7</text>
<text x="213.3" y="230.3">R9</text>
<text x="217.5" y="230.1">GND</text>
<text x="232.7" y="232.9">MCP6001</text>
<text x="235.8" y="230.4">U4</text>
<text x="307.9" y="229.8">R14</text>
<text x="307.9" y="232.1">47K</text>
<text x="348.7" y="229.5">PGB1010603NR</text>
<text x="206.7" y="238.7">R7</text>
<text x="226.2" y="234.6">+</text>
<text x="226.2" y="239.7">-</text>
<text x="229.6" y="239.9" transform="rotate(-90 229.6 239.9)">V-</text>
<text x="229.6" y="235.4" transform="rotate(-90 229.6 235.4)">V+</text>
<text x="88" y="241.6">GND</text>
<text x="206.1" y="241">20K</text>
<text x="311.8" y="241.6">GND</text>
<text x="329.5" y="241.6">GND</text>
<text x="344.5" y="241.6">GND</text>
<text x="31.7" y="251.3">H1</text>
<text x="144.5" y="246">GND</text>
<text x="182.6" y="250.9">MMSZ5226B</text>
<text x="191.5" y="248.6">D8</text>
<text x="206.1" y="250.9">20K</text>
<text x="206.7" y="248.6">R8</text>
<text x="226.4" y="251.7">GND</text>
<text x="31.7" y="256.3">H2</text>
<text x="31.7" y="253.6">MountingHole</text>
<text x="31.7" y="261.4">H3</text>
<text x="31.7" y="263.7">MountingHole</text>
<text x="31.7" y="258.6">MountingHole</text>
<text x="155.7" y="261.4">J3</text>
<text x="155.7" y="263.8">Conn_01x03</text>
<text x="202.3" y="260.6">GND</text>
<text x="31.7" y="266.5">H4</text>
<text x="31.7" y="268.8">MountingHole</text>
<text x="145.1" y="270.8">GND</text>
</g>
<g font-size="1.3" fill="#a90000">
<text x="57.1" y="43.1">A4</text>
<text x="93.2" y="43.1">2</text>
<text x="105.9" y="43.1">3</text>
<text x="57.1" y="50.7">B5</text>
<text x="57.1" y="48.2">A5</text>
<text x="100.2" y="50.3" transform="rotate(-90 100.2 50.3)">1</text>
<text x="57.1" y="58.3">B7</text>
<text x="57.1" y="55.8">A7</text>
<text x="57.1" y="63.4">B6</text>
<text x="57.1" y="60.9">A6</text>
<text x="335.2" y="64.7">1</text>
<text x="344.1" y="64.7">6</text>
<text x="57.1" y="71">A8</text>
<text x="335.2" y="69.8">3</text>
<text x="344.1" y="69.8">4</text>
<text x="344.1" y="67.2">5</text>
<text x="57.1" y="73.6">B8</text>
<text x="38" y="80.1" transform="rotate(-90 38 80.1)">S1</text>
<text x="45.6" y="80" transform="rotate(-90 45.6 80)">A1</text>
<text x="206.9" y="96" transform="rotate(-90 206.9 96)">1</text>
<text x="177.7" y="96.6" transform="rotate(-90 177.7 96.6)">50</text>
<text x="180.3" y="96.6" transform="rotate(-90 180.3 96.6)">23</text>
<text x="185.3" y="96.6" transform="rotate(-90 185.3 96.6)">45</text>
<text x="189.1" y="96.6" transform="rotate(-90 189.1 96.6)">44</text>
<text x="194.2" y="96.6" transform="rotate(-90 194.2 96.6)">49</text>
<text x="196.8" y="96.6" transform="rotate(-90 196.8 96.6)">42</text>
<text x="199.3" y="96.6" transform="rotate(-90 199.3 96.6)">33</text>
<text x="201.8" y="96.6" transform="rotate(-90 201.8 96.6)">22</text>
<text x="204.4" y="96.6" transform="rotate(-90 204.4 96.6)">10</text>
<text x="210.7" y="96.6" transform="rotate(-90 210.7 96.6)">48</text>
<text x="214.5" y="96.6" transform="rotate(-90 214.5 96.6)">43</text>
<text x="227.3" y="101.5">47</text>
<text x="227.3" y="104.1">46</text>
<text x="166.3" y="112.9">56</text>
<text x="227.9" y="111.7">2</text>
<text x="166.3" y="116.8">53</text>
<text x="166.3" y="119.3">55</text>
<text x="227.9" y="114.2">3</text>
<text x="227.9" y="116.8">4</text>
<text x="227.9" y="119.3">5</text>
<text x="300.9" y="116.3" transform="rotate(-90 300.9 116.3)">1</text>
<text x="306" y="116.3" transform="rotate(-90 306 116.3)">6</text>
<text x="71" y="125.2" transform="rotate(-90 71 125.2)">8</text>
<text x="166.3" y="124.4">51</text>
<text x="166.3" y="121.8">54</text>
<text x="227.9" y="121.8">6</text>
<text x="227.9" y="124.4">7</text>
<text x="293.9" y="124.4">3</text>
<text x="311.7" y="124.4">4</text>
<text x="61.5" y="128.2">1</text>
<text x="61.5" y="130.7">6</text>
<text x="166.3" y="128.2">52</text>
<text x="227.3" y="132">11</text>
<text x="227.9" y="126.9">8</text>
<text x="227.9" y="129.5">9</text>
<text x="293.9" y="129.5">5</text>
<text x="61.5" y="135.8">2</text>
<text x="61.5" y="133.3">5</text>
<text x="227.3" y="134.5">12</text>
<text x="227.3" y="137.1">13</text>
<text x="303.4" y="134.1" transform="rotate(-90 303.4 134.1)">2</text>
<text x="61.5" y="138.3">3</text>
<text x="61.5" y="140.9">7</text>
<text x="227.3" y="139.6">14</text>
<text x="227.3" y="142.2">15</text>
<text x="71" y="148.1" transform="rotate(-90 71 148.1)">4</text>
<text x="166.3" y="147.2">20</text>
<text x="227.3" y="144.7">16</text>
<text x="227.3" y="147.2">17</text>
<text x="227.3" y="149.8">18</text>
<text x="166.3" y="152.3">21</text>
<text x="227.3" y="152.3">27</text>
<text x="227.3" y="154.9">28</text>
<text x="227.3" y="157.4">29</text>
<text x="227.3" y="159.9">30</text>
<text x="166.3" y="165">26</text>
<text x="227.3" y="162.5">31</text>
<text x="227.3" y="165">32</text>
<text x="227.3" y="167.6">34</text>
<text x="300.9" y="167.1" transform="rotate(-90 300.9 167.1)">1</text>
<text x="306" y="167.1" transform="rotate(-90 306 167.1)">6</text>
<text x="227.3" y="170.1">35</text>
<text x="227.3" y="172.6">36</text>
<text x="166.3" y="176.4">24</text>
<text x="166.3" y="179">25</text>
<text x="227.3" y="175.2">37</text>
<text x="293.9" y="175.2">3</text>
<text x="311.7" y="175.2">4</text>
<text x="69.8" y="184.2" transform="rotate(-90 69.8 184.2)">1</text>
<text x="227.3" y="180.3">38</text>
<text x="227.3" y="182.8">39</text>
<text x="227.3" y="185.3">40</text>
<text x="293.9" y="180.3">5</text>
<text x="303.4" y="184.9" transform="rotate(-90 303.4 184.9)">2</text>
<text x="64.7" y="186.6">4</text>
<text x="69.8" y="190.6" transform="rotate(-90 69.8 190.6)">3</text>
<text x="73.6" y="186.6">2</text>
<text x="227.3" y="187.9">41</text>
<text x="185.3" y="195.6" transform="rotate(-90 185.3 195.6)">19</text>
<text x="198" y="195.6" transform="rotate(-90 198 195.6)">57</text>
<text x="331.4" y="221.7" transform="rotate(-90 331.4 221.7)">3</text>
<text x="149.8" y="227.2">1</text>
<text x="324.4" y="224.7">1</text>
<text x="149.8" y="229.8">2</text>
<text x="149.8" y="232.3">3</text>
<text x="224.1" y="233.6">3</text>
<text x="228.5" y="231.2" transform="rotate(-90 228.5 231.2)">5</text>
<text x="331.4" y="229.3" transform="rotate(-90 331.4 229.3)">2</text>
<text x="153.6" y="237.5" transform="rotate(-90 153.6 237.5)">MP</text>
<text x="224.1" y="238.7">4</text>
<text x="236.8" y="236.1">1</text>
<text x="228.5" y="242.7" transform="rotate(-90 228.5 242.7)">2</text>
<text x="149.8" y="259">1</text>
<text x="149.8" y="261.5">2</text>
<text x="149.8" y="264.1">3</text>
</g>
<g font-size="1.3" fill="#0f0f0f">
<text x="64.5" y="60.9">USB_D-</text>
<text x="64.5" y="63.5">USB_D+</text>
<text x="348.9" y="64.7">IO_ZDA</text>
<text x="323.8" y="67.3">IO_ZDI_RST 2</text>
<text x="349" y="69.8">IO_ZCL</text>
<text x="255" y="95.2">USB_D+</text>
<text x="255" y="104.1">USB_D-</text>
<text x="316.9" y="105.4">VTG_BUF</text>
<text x="335.5" y="105.4">VTG</text>
<text x="127.6" y="113">USB_BOOT</text>
<text x="152.4" y="113">QSPI_SS</text>
<text x="235.9" y="111.7">UART0_TX</text>
<text x="152.4" y="116.8">QSPI_SD0</text>
<text x="152.4" y="119.3">QSPI_SD1</text>
<text x="235.6" y="114.3">UART0_RX</text>
<text x="152.4" y="121.9">QSPI_SD2</text>
<text x="152.4" y="124.4">QSPI_SD3</text>
<text x="270.5" y="124.4">ZCL</text>
<text x="375.6" y="124.4">IO_ZCL</text>
<text x="47" y="130.8">QSPI_SCLK</text>
<text x="47" y="128.2">QSPI_SS</text>
<text x="152.4" y="128.2">QSPI_SCLK</text>
<text x="270.5" y="129.5">ZCL_DIR</text>
<text x="47" y="133.3">QSPI_SD0</text>
<text x="47" y="135.9">QSPI_SD1</text>
<text x="237.4" y="132">ZDI_RST</text>
<text x="241.3" y="137.1">ZDA</text>
<text x="47" y="140.9">QSPI_SD3</text>
<text x="47" y="138.4">QSPI_SD2</text>
<text x="237.2" y="142.2">ZDA_DIR</text>
<text x="241.4" y="139.7">ZCL</text>
<text x="152.4" y="147.3">XIN</text>
<text x="237.3" y="144.7">ZCL_DIR</text>
<text x="152.4" y="152.4">XOUT</text>
<text x="316.9" y="156.2">VTG_BUF</text>
<text x="335.5" y="156.2">VTG</text>
<text x="152.4" y="176.5">SWCLK</text>
<text x="152.4" y="179">SWD</text>
<text x="241.4" y="175.2">LED</text>
<text x="270.5" y="175.2">ZDA</text>
<text x="375.6" y="175.2">IO_ZDA</text>
<text x="98.2" y="181.6">XIN</text>
<text x="234.5" y="185.4">VTG_SENSE</text>
<text x="270.5" y="180.3">ZDA_DIR</text>
<text x="96.5" y="191.7">XOUT</text>
<text x="335.5" y="201.9">VTG</text>
<text x="351.3" y="217.1">IO_ZDI_RST</text>
<text x="135.9" y="227.3">SWCLK</text>
<text x="301" y="224.8">ZDI_RST</text>
<text x="60.9" y="233.6">LED</text>
<text x="135.9" y="232.4">SWD</text>
<text x="198.1" y="233.6">VTG</text>
<text x="243.2" y="236.2">VTG_BUF</text>
<text x="207.9" y="243.8">VTG_SENSE</text>
<text x="135.9" y="261.6">UART0_RX</text>
<text x="135.9" y="259">UART0_TX</text>
</g>
<g font-size="1.3" fill="#0000c2">
<text x="146.5" y="83.5">Make sure C8 is</text>
<text x="232.9" y="83.5">Make sure C11 is</text>
<text x="146.5" y="85.6">close to RP2040</text>
<text x="232.9" y="85.6">close to RP2040</text>
<text x="250.7" y="99.5">Make sure R10 and R11 are close to RP2040</text>
<text x="69.6" y="223.2">Activity LED</text>
<text x="147.3" y="222.2">JST Debug Connector</text>
<text x="231.6" y="223.7">Voltage Follower</text>
<text x="146.8" y="253.7">UART Connector</text>
</g>
<g font-size=".8" fill="#006464">
<text x="69.2" y="134.3">0</text>
<text x="69.9" y="136.9">1</text>
<text x="70" y="139.4">2</text>
<text x="79.3" y="141.9">3</text>
</g>
<text font-size=".4" fill="#840000" x="152.4" y="234.3">Mounting</text>
</svg>
